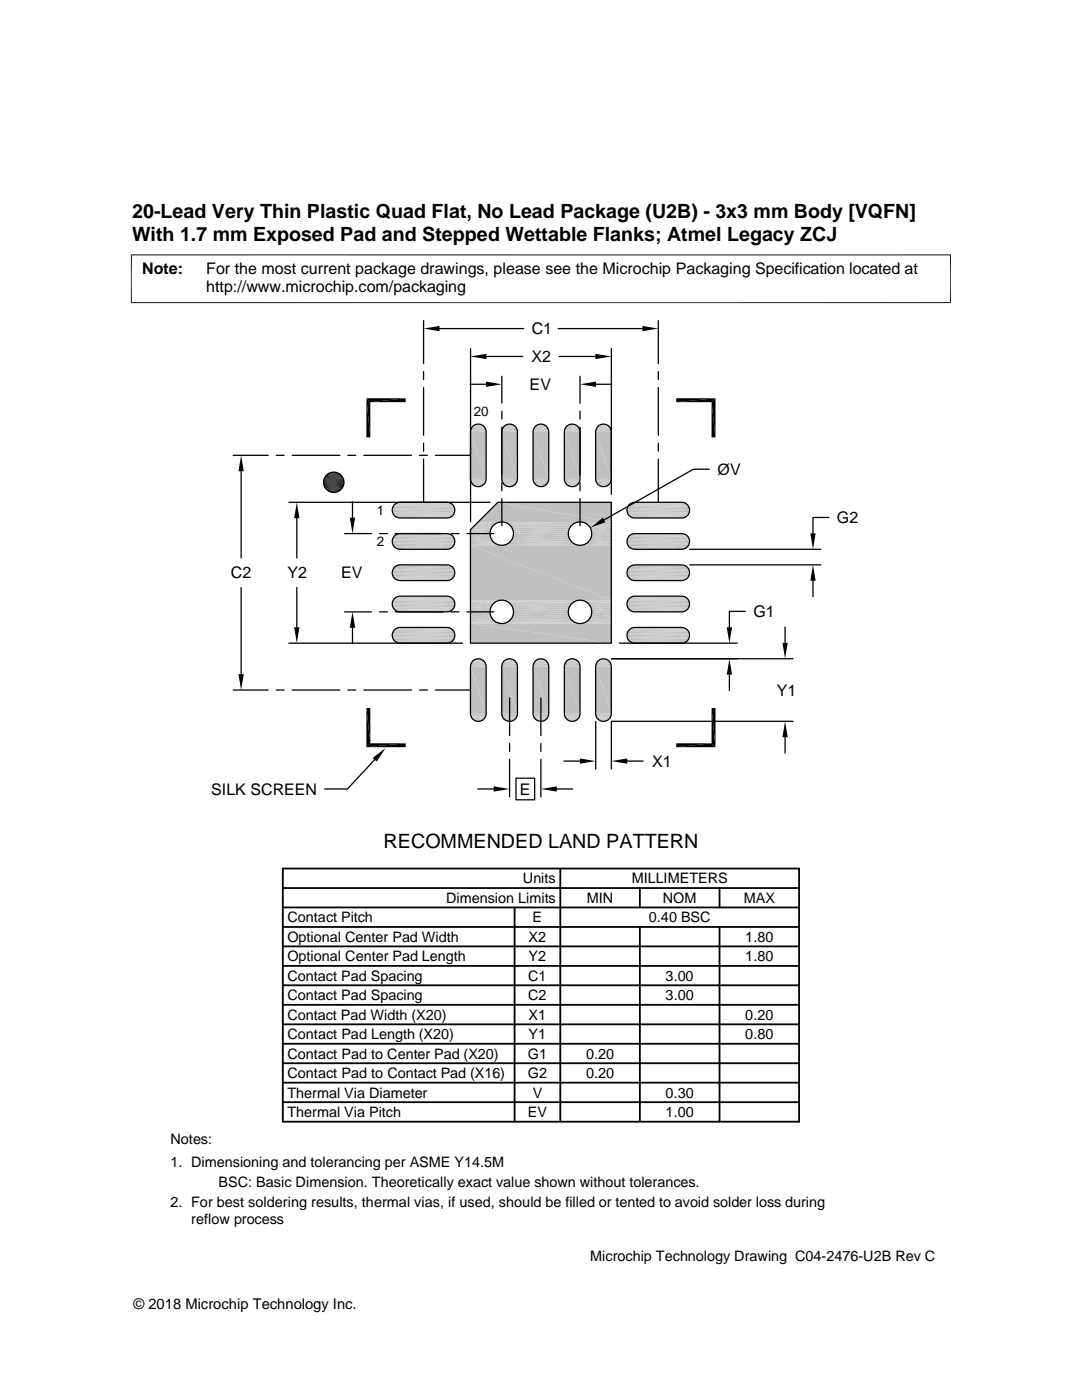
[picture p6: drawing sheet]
<svg xmlns="http://www.w3.org/2000/svg" width="216mm" height="279mm" viewBox="0 0 216 279" stroke-linecap="round" stroke-linejoin="round" font-family="sans-serif">
<g fill="#c0c0c0">
<path d="M95.4 84.6h.1z"/>
<path d="M95.1 84.7h.6z"/>
<path d="M95.4 84.6l.3 .1z"/>
<path d="M120 84.7h.8z"/>
<path d="M120.3 84.6l.5 .1z"/>
<path d="M113.7 84.7h.9z"/>
<path d="M114 84.6l.6 .1z"/>
<path d="M107.5 84.7h.9z"/>
<path d="M107.8 84.6l.6 .1z"/>
<path d="M101.3 84.7h.8z"/>
<path d="M101.5 84.6l.6 .1z"/>
<path d="M94.8 84.8h1.2z"/>
<path d="M95.1 84.7l.9 .1z"/>
<path d="M119.7 84.8l.3-.1 1.1 .1z"/>
<path d="M120 84.7l1.1 .1z"/>
<path d="M113.5 84.8l.2-.1 1.2 .1z"/>
<path d="M113.7 84.7l1.2 .1z"/>
<path d="M107.2 84.8l.3-.1 1.1 .1z"/>
<path d="M107.5 84.7l1.1 .1z"/>
<path d="M101 84.8l.3-.1 1.1 .1z"/>
<path d="M101.3 84.7l1.1 .1z"/>
<path d="M94.6 84.9l.2-.1 1.5 .1z"/>
<path d="M94.8 84.8h1.2l.3 .1z"/>
<path d="M119.5 84.9l.2-.1 1.7 .1z"/>
<path d="M119.7 84.8h1.4l.3 .1z"/>
<path d="M113.2 84.9l.3-.1 1.6 .1z"/>
<path d="M113.5 84.8h1.4l.2 .1z"/>
<path d="M107 84.9l.2-.1 1.7 .1z"/>
<path d="M107.2 84.8h1.4l.3 .1z"/>
<path d="M100.7 84.9l.3-.1 1.6 .1z"/>
<path d="M101 84.8h1.4l.2 .1z"/>
</g>
<path d="M94.3 85h2.2" fill="none" stroke="#c0c0c0" stroke-width=".2"/>
<path d="M94.6 84.9h1.7l.2 .2z" fill="#c0c0c0"/>
<path d="M100.4 85.3h2.6M100.5 85h2.3M106.6 85.3h2.7M106.8 85h2.3M112.8 85.3h2.7M113 85h2.3M119.1 85.3h2.7M119.3 85h2.3" fill="none" stroke="#c0c0c0" stroke-width=".21"/>
<path d="M94.1 85.2h2.6" fill="none" stroke="#c0c0c0" stroke-width=".23"/>
<g fill="none" stroke="#c0c0c0" stroke-width=".28">
<path d="M94 85.5h2.9M100.1 86.1h3.2M100.1 85.8h3.1M100.2 85.5h2.9M106.4 86.1h3.1M106.4 85.8h3.1M106.5 85.5h2.9M112.6 86.1h3.1M112.6 85.8h3.1M112.7 85.5h2.9M118.9 86.1h3.1M118.9 85.8h3.1"/>
<path d="M119 85.5h2.9"/>
</g>
<path d="M93.9 86h3.1M93.9 85.7h3.1" fill="none" stroke="#c0c0c0" stroke-width=".3"/>
<g fill="#c0c0c0">
<path d="M118.9 86.2l3.1 9.4h-3.1z"/>
<path d="M118.9 86.2h3.1v9.4z"/>
<path d="M112.6 86.2l3.1 9.4h-3.1z"/>
<path d="M112.6 86.2h3.1v9.4z"/>
<path d="M106.4 86.2l3.1 9.4h-3.1z"/>
<path d="M106.4 86.2h3.1v9.4z"/>
<path d="M100.1 86.2l3.2 9.4h-3.2z"/>
<path d="M100.1 86.2h3.2v9.4z"/>
<path d="M93.9 86.2l3.1 9.4h-3.1z"/>
<path d="M93.9 86.2h3.1v9.4z"/>
</g>
<g fill="none" stroke="#c0c0c0" stroke-width=".28">
<path d="M93.9 95.7h3.1M93.9 96h3.1M94 96.3h2.9M100.1 95.7h3.2M100.1 96h3.1M100.2 96.3h2.9M106.4 95.7h3.1M106.4 96h3.1M106.5 96.3h2.9M112.6 95.7h3.1M112.6 96h3.1M112.7 96.3h2.9"/>
<path d="M118.9 95.7h3.1M118.9 96h3.1M119 96.3h2.9"/>
</g>
<path d="M94.1 96.5h2.7M100.4 96.5h2.6M106.6 96.5h2.7M112.8 96.5h2.7M119.1 96.5h2.7" fill="none" stroke="#c0c0c0" stroke-width=".23"/>
<path d="M94.3 96.7h2.3M100.5 96.7h2.3M106.8 96.7h2.3M113 96.7h2.3M119.3 96.7h2.3" fill="none" stroke="#c0c0c0" stroke-width=".2"/>
<g fill="#c0c0c0">
<path d="M119.5 96.8l1.6 .2h-1.4z"/>
<path d="M119.5 96.8h1.9l-.3 .2z"/>
<path d="M113.2 96.8l1.7 .2h-1.4z"/>
<path d="M113.2 96.8h1.9l-.2 .2z"/>
<path d="M107 96.8l1.6 .2h-1.4z"/>
<path d="M107 96.8h1.9l-.3 .2z"/>
<path d="M100.7 96.8l1.7 .2h-1.4z"/>
<path d="M100.7 96.8h1.9l-.2 .2z"/>
<path d="M94.5 96.8l1.6 .2h-1.4z"/>
<path d="M94.5 96.8h1.9l-.3 .2z"/>
<path d="M119.7 97l1.1 .1z"/>
<path d="M119.7 97h1.4l-.3 .1z"/>
<path d="M113.5 97l1.1 .1z"/>
<path d="M113.5 97h1.4l-.3 .1z"/>
<path d="M107.2 97l1.2 .1z"/>
<path d="M107.2 97h1.4l-.2 .1z"/>
<path d="M101 97l1.1 .1z"/>
<path d="M101 97h1.4l-.3 .1z"/>
<path d="M94.7 97l1.2 .1z"/>
<path d="M94.7 97h1.4l-.2 .1z"/>
<path d="M120 97.1h.6z"/>
<path d="M120 97.1h.8z"/>
<path d="M113.7 97.1h.6z"/>
<path d="M113.7 97.1h.9z"/>
<path d="M107.5 97.1h.6z"/>
<path d="M107.5 97.1h.9z"/>
<path d="M101.3 97.1h.5z"/>
<path d="M101.3 97.1h.8z"/>
<path d="M95 97.1h.6z"/>
<path d="M95 97.1h.9z"/>
</g>
<g fill="none" stroke="#c0c0c0" stroke-width=".2">
<path d="M78.8 100.6h11.5M78.8 106.8h11.5M78.8 113.1h11.5M78.8 119.3h11.5M78.8 103h11.5M78.8 109.3h11.5M78.8 115.5h11.5M79 100.4h11M79 106.7h11M79 112.9h11M79 119.1h11M79 103.2h11"/>
<path d="M79 109.5h11M79 115.7h11M79.3 100.3h10.4M79.3 106.6h10.4M79.3 112.8h10.4M79.3 119.1h10.4M79.3 103.3h10.4M79.3 109.5h10.4M79.3 115.8h10.4M79.5 100.3h10M79.5 106.5h10M79.5 112.7h10"/>
<path d="M79.5 119h10M79.5 103.4h10M79.5 109.6h10M79.5 115.9h10M125.6 100.6h11.5M125.6 106.8h11.5M125.6 113.1h11.5M125.6 119.3h11.5M125.6 103h11.5M125.6 109.3h11.5M125.6 115.5h11.5M125.8 100.4h11.1"/>
<path d="M125.8 106.7h11.1M125.8 112.9h11.1M125.8 119.1h11.1M125.8 103.2h11.1M125.8 109.5h11.1M125.8 115.7h11.1M126.1 100.3h10.5M126.1 106.6h10.5M126.1 112.8h10.5M126.1 119.1h10.5M126.1 103.3h10.5M126.1 109.5h10.5"/>
<path d="M126.1 115.8h10.5M126.4 103.4h9.9M126.4 109.6h9.9M126.4 115.9h9.9M126.4 100.3h9.9M126.4 106.5h9.9M126.4 112.7h9.9M126.4 119h9.9M78.8 125.6h11.5M78.8 121.8h11.5M78.8 128h11.5M79 125.4h11"/>
<path d="M79 121.9h11M79 128.2h11M79.3 125.3h10.4M79.3 122h10.4M79.3 128.3h10.4M79.5 125.2h10M79.5 122.1h10M79.5 128.3h10M125.6 125.6h11.5M125.6 121.8h11.5M125.6 128h11.5M125.8 125.4h11.1"/>
<path d="M125.8 121.9h11.1M125.8 128.2h11.1M126.1 125.3h10.5M126.1 122h10.5M126.1 128.3h10.5M126.4 122.1h9.9M126.4 128.3h9.9M126.4 125.2h9.9"/>
</g>
<g fill="none" stroke="#c0c0c0" stroke-width=".21">
<path d="M78.6 102.8h11.8M78.6 109.1h11.8M78.6 100.8h11.8M78.6 107h11.8M78.6 119.5h11.8M125.4 102.8h11.9M125.4 109.1h11.9M125.4 100.8h11.9M125.4 107h11.9M125.4 119.5h11.9M78.6 121.6h11.8M78.6 127.8h11.8"/>
<path d="M78.6 125.8h11.8M125.4 121.6h11.9M125.4 127.8h11.9M125.4 125.8h11.9"/>
</g>
<path d="M78.4 101h12.2M78.4 107.2h12.2M125.3 101h12.1M125.3 107.2h12.1M78.4 121.4h12.2M78.4 127.6h12.2M125.3 121.4h12.1M125.3 127.6h12.1" fill="none" stroke="#c0c0c0" stroke-width=".25"/>
<g fill="none" stroke="#c0c0c0" stroke-width=".28">
<path d="M78.3 101.5h12.4M78.3 107.8h12.4M78.3 114h12.4M78.3 102.1h12.4M78.3 108.3h12.4M78.3 114.6h12.4M78.3 102.4h12.4M78.3 108.6h12.4M78.3 114.9h12.4M78.3 101.3h12.4M78.3 107.5h12.4M78.3 113.7h12.4"/>
<path d="M78.3 120h12.4M125.1 101.5h12.5M125.1 107.8h12.5M125.1 114h12.5M125.1 102.1h12.5M125.1 108.3h12.5M125.1 114.6h12.5M125.2 101.3h12.3M125.2 107.5h12.3M125.2 113.7h12.3M125.2 120h12.3M125.2 102.4h12.3"/>
<path d="M125.2 108.6h12.3M125.2 114.9h12.3M78.3 120.3h12.4M78.3 126.5h12.4M78.3 120.8h12.4M78.3 127.1h12.4M78.3 121.1h12.4M78.3 127.3h12.4M78.3 126.2h12.4M125.1 120.3h12.5M125.1 126.5h12.5M125.1 120.8h12.5"/>
<path d="M125.1 127.1h12.5M125.2 126.2h12.3M125.2 121.1h12.3M125.2 127.3h12.3"/>
</g>
<path d="M78.3 101.8h12.4M78.3 108.1h12.4M78.3 114.3h12.4M125.1 101.8h12.5M125.1 108.1h12.5M125.1 114.3h12.5M78.3 120.5h12.4M78.3 126.8h12.4M125.1 120.5h12.5M125.1 126.8h12.5" fill="none" stroke="#c0c0c0" stroke-width=".3"/>
<g fill="none" stroke="#c0c0c0" stroke-width=".23">
<path d="M78.4 113.5h12.2M78.4 119.7h12.2M78.4 102.6h12.2M78.4 108.9h12.2M78.4 115.1h12.2M78.6 115.3h11.8M78.6 113.3h11.8M125.3 102.6h12.1M125.3 108.9h12.1M125.3 115.1h12.1M125.3 113.5h12.1M125.3 119.7h12.1"/>
<path d="M125.4 115.3h11.9M125.4 113.3h11.9M78.4 126h12.2M125.3 126h12.1"/>
</g>
<g fill="#c0c0c0">
<path d="M120 131.5h.8z"/>
<path d="M120.3 131.5h.5z"/>
<path d="M113.7 131.5h.9z"/>
<path d="M114 131.5h.6z"/>
<path d="M107.5 131.5h.9z"/>
<path d="M107.8 131.5h.6z"/>
<path d="M101.3 131.5h.8z"/>
<path d="M101.5 131.5h.6z"/>
<path d="M95 131.5h.9z"/>
<path d="M95.3 131.5h.6z"/>
<path d="M119.7 131.6l.3-.1 1.1 .1z"/>
<path d="M120 131.5l1.1 .1z"/>
<path d="M113.5 131.6l.2-.1 1.2 .1z"/>
<path d="M113.7 131.5l1.2 .1z"/>
<path d="M107.2 131.6l.3-.1 1.1 .1z"/>
<path d="M107.5 131.5l1.1 .1z"/>
<path d="M101 131.6l.3-.1 1.1 .1z"/>
<path d="M101.3 131.5l1.1 .1z"/>
<path d="M94.7 131.6l.3-.1 1.1 .1z"/>
<path d="M95 131.5l1.1 .1z"/>
<path d="M119.5 131.8l.2-.2 1.7 .2z"/>
<path d="M119.7 131.6h1.4l.3 .2z"/>
<path d="M113.2 131.8l.3-.2 1.6 .2z"/>
<path d="M113.5 131.6h1.4l.2 .2z"/>
<path d="M107 131.8l.2-.2 1.7 .2z"/>
<path d="M107.2 131.6h1.4l.3 .2z"/>
<path d="M100.7 131.8l.3-.2 1.6 .2z"/>
<path d="M101 131.6h1.4l.2 .2z"/>
<path d="M94.5 131.8l.2-.2 1.7 .2z"/>
<path d="M94.7 131.6h1.4l.3 .2z"/>
</g>
<path d="M94.3 131.9h2.3M100.5 131.9h2.3M106.8 131.9h2.3M113 131.9h2.3M119.3 131.9h2.3" fill="none" stroke="#c0c0c0" stroke-width=".2"/>
<path d="M94.1 132.1h2.7M100.4 132.1h2.6M106.6 132.1h2.7M112.8 132.1h2.7M119.1 132.1h2.7" fill="none" stroke="#c0c0c0" stroke-width=".23"/>
<g fill="none" stroke="#c0c0c0" stroke-width=".28">
<path d="M93.9 132.9h3.1M93.9 132.6h3.1M94 132.3h2.9M100.1 132.9h3.2M100.1 132.6h3.1M100.2 132.3h2.9M106.4 132.9h3.1M106.4 132.6h3.1M106.5 132.3h2.9M112.6 132.9h3.1M112.6 132.6h3.1M112.7 132.3h2.9"/>
<path d="M118.9 132.9h3.1M118.9 132.6h3.1M119 132.3h2.9"/>
</g>
<g fill="#c0c0c0">
<path d="M118.9 133l3.1 9.4h-3.1z"/>
<path d="M118.9 133h3.1v9.4z"/>
<path d="M112.6 133l3.1 9.4h-3.1z"/>
<path d="M112.6 133h3.1v9.4z"/>
<path d="M106.4 133l3.1 9.4h-3.1z"/>
<path d="M106.4 133h3.1v9.4z"/>
<path d="M100.1 133l3.2 9.4h-3.2z"/>
<path d="M100.1 133h3.2v9.4z"/>
<path d="M93.9 133l3.1 9.4h-3.1z"/>
<path d="M93.9 133h3.1v9.4z"/>
</g>
<g fill="none" stroke="#c0c0c0" stroke-width=".28">
<path d="M93.9 142.5h3.1M93.9 142.8h3.1M94 143.1h2.9M100.1 142.5h3.2M100.1 142.8h3.1M100.2 143.1h2.9M106.4 142.5h3.1M106.4 142.8h3.1M106.5 143.1h2.9M112.6 142.5h3.1M112.6 142.8h3.1M112.7 143.1h2.9"/>
<path d="M118.9 142.5h3.1M118.9 142.8h3.1M119 143.1h2.9"/>
</g>
<path d="M94.1 143.3h2.7M94.3 143.6h2.3M100.4 143.3h2.6M100.5 143.6h2.3M106.6 143.3h2.7M106.8 143.6h2.3M112.8 143.3h2.7M113 143.6h2.3M119.1 143.3h2.7M119.3 143.6h2.3" fill="none" stroke="#c0c0c0" stroke-width=".21"/>
<g fill="#c0c0c0">
<path d="M119.5 143.7l1.6 .1h-1.4z"/>
<path d="M119.5 143.7h1.9l-.3 .1z"/>
<path d="M113.2 143.7l1.7 .1h-1.4z"/>
<path d="M113.2 143.7h1.9l-.2 .1z"/>
<path d="M107 143.7l1.6 .1h-1.4z"/>
<path d="M107 143.7h1.9l-.3 .1z"/>
<path d="M100.7 143.7l1.7 .1h-1.4z"/>
<path d="M100.7 143.7h1.9l-.2 .1z"/>
<path d="M94.5 143.7l1.6 .1h-1.4z"/>
<path d="M94.5 143.7h1.9l-.3 .1z"/>
<path d="M119.7 143.8l1.1 .1z"/>
<path d="M119.7 143.8h1.4l-.3 .1z"/>
<path d="M113.5 143.8l1.1 .1z"/>
<path d="M113.5 143.8h1.4l-.3 .1z"/>
<path d="M107.2 143.8l1.2 .1z"/>
<path d="M107.2 143.8h1.4l-.2 .1z"/>
<path d="M101 143.8l1.1 .1z"/>
<path d="M101 143.8h1.4l-.3 .1z"/>
<path d="M94.7 143.8l1.2 .1z"/>
<path d="M94.7 143.8h1.4l-.2 .1z"/>
<path d="M120 143.9l.6 .1z"/>
<path d="M120 143.9h.8z"/>
<path d="M113.7 143.9l.6 .1z"/>
<path d="M113.7 143.9h.9z"/>
<path d="M107.5 143.9l.6 .1z"/>
<path d="M107.5 143.9h.9z"/>
<path d="M101.3 143.9l.5 .1z"/>
<path d="M101.3 143.9h.8z"/>
<path d="M95 143.9l.6 .1z"/>
<path d="M95 143.9h.9z"/>
<path d="M99.3 100.2l22.7 4h-26.6z"/>
<path d="M99.3 100.2h22.7v4z"/>
</g>
<g fill="none" stroke="#c0c0c0" stroke-width=".2">
<path d="M93.9 105.7h4M93.9 108.7h5.6M93.9 108.8h6M95.2 104.3h4.3M95.4 104.2h4.5M100.3 104.2h15.2M100.3 108.8h15.2M100.8 104.3h14.3M100.8 108.7h14.3M116 104.2h6M116 108.8h6M116.4 104.3h5.6"/>
<path d="M116.4 108.7h5.6"/>
</g>
<path d="M93.9 108.5h5.2M95 104.5h4.1M101.2 108.5h13.5M101.2 104.5h13.5M116.8 108.5h5.2M116.8 104.5h5.2" fill="none" stroke="#c0c0c0" stroke-width=".23"/>
<path d="M94.7 104.8h4M101.5 104.8h12.8M117.1 104.8h4.9" fill="none" stroke="#c0c0c0" stroke-width=".3"/>
<path d="M94.3 105.1h4.1M101.9 105.1h12.1M117.5 105.1h4.5" fill="none" stroke="#c0c0c0" stroke-width=".34"/>
<path d="M93.9 107.5h4.2M93.9 105.5h4.2M102.1 107.5h11.6M102.1 105.5h11.6M117.7 107.5h4.3M117.7 105.5h4.3" fill="none" stroke="#c0c0c0" stroke-width=".38"/>
<path d="M93.9 106.3h3.9M102.3 105.9h11.3M102.4 106.3h11M117.9 105.9h4.1M118 106.3h4" fill="none" stroke="#c0c0c0" stroke-width=".42"/>
<path d="M93.9 105.9h4M93.9 107.9h4.5M101.9 107.9h12.1M117.5 107.9h4.5" fill="none" stroke="#c0c0c0" stroke-width=".36"/>
<path d="M93.9 106.7h3.9M102.4 106.7h11M118 106.7h4" fill="none" stroke="#c0c0c0" stroke-width=".44"/>
<path d="M93.9 107.1h4M102.3 107.1h11.3M117.9 107.1h4.1" fill="none" stroke="#c0c0c0" stroke-width=".4"/>
<path d="M93.9 108.2h4.8M101.5 108.2h12.8M117.1 108.2h4.9" fill="none" stroke="#c0c0c0" stroke-width=".28"/>
<g fill="#c0c0c0">
<path d="M93.9 108.8l28.1 11h-28.1z"/>
<path d="M93.9 108.8h28.1v11z"/>
</g>
<path d="M93.9 119.8h6M93.9 119.9h5.6M100.3 119.8h15.2M100.8 119.9h14.3M116 119.8h6M116.4 119.9h5.6M93.9 124.3h5.6M93.9 124.4h6M100.3 124.4h15.2M100.8 124.3h14.3M116 124.4h6M116.4 124.3h5.6" fill="none" stroke="#c0c0c0" stroke-width=".2"/>
<path d="M93.9 120.1h5.2M93.9 124.1h5.2M101.2 124.1h13.5M101.2 120.1h13.5M116.8 124.1h5.2M116.8 120.1h5.2" fill="none" stroke="#c0c0c0" stroke-width=".23"/>
<path d="M93.9 120.4h4.8M101.5 120.4h12.8M117.1 120.4h4.9" fill="none" stroke="#c0c0c0" stroke-width=".28"/>
<path d="M93.9 120.7h4.5M101.9 120.7h12.1M117.5 120.7h4.5" fill="none" stroke="#c0c0c0" stroke-width=".36"/>
<path d="M93.9 121.1h4.2M93.9 123.1h4.2M102.1 123.1h11.6M102.1 121.1h11.6M117.7 123.1h4.3M117.7 121.1h4.3" fill="none" stroke="#c0c0c0" stroke-width=".38"/>
<path d="M93.9 121.5h4M102.3 121.5h11.3M117.9 121.5h4.1" fill="none" stroke="#c0c0c0" stroke-width=".4"/>
<path d="M93.9 121.9h3.9M102.4 121.9h11M118 121.9h4" fill="none" stroke="#c0c0c0" stroke-width=".44"/>
<path d="M93.9 122.3h3.9M93.9 122.7h4M102.3 122.7h11.3M102.4 122.3h11M117.9 122.7h4.1M118 122.3h4" fill="none" stroke="#c0c0c0" stroke-width=".42"/>
<path d="M93.9 123.5h4.5M101.9 123.5h12.1M117.5 123.5h4.5" fill="none" stroke="#c0c0c0" stroke-width=".34"/>
<path d="M93.9 123.8h4.8M101.5 123.8h12.8M117.1 123.8h4.9" fill="none" stroke="#c0c0c0" stroke-width=".3"/>
<g fill="#c0c0c0">
<path d="M93.9 124.4l28.1 4h-28.1z"/>
<path d="M93.9 124.4h28.1v4z"/>
</g>
<g fill="none" stroke="#000" stroke-width=".25">
<path d="M84.5 64v8.6M84.5 74.2v1.6M84.5 77.3v9.6M87.7 65.6h16.8M93.8 76.7h3.2M93.9 69.6v34.5M97.1 71.1h7.2M100.1 75.1v5.4M111.4 65.6h16.8M111.6 71.1h7.2M115.7 75.1v5.4M118.9 76.7h3.2"/>
<path d="M122 69.6v29.1M131.4 64v8.6M131.4 74.2v1.6M131.4 77.3v9.6M46.5 90.9h7M48.1 94v17.3M55.1 90.9h1.6M58.3 90.9h9.5M69.4 90.9h1.6M72.6 90.9h9.5M83.7 90.9h1.6M84.5 88.5v1.5"/>
<path d="M84.5 91.6v8.6M86.9 90.9h7M94.4 85a1.57 1.57 0 0 1 1.7-.2 1.57 1.57 0 0 1 .9 1.4v9.4a1.57 1.57 0 0 1-1.6 1.5 1.57 1.57 0 0 1-1.5-1.5v-9.4l.1-.7zM100.1 82.1v1.6M100.1 85.2v9.6M100.1 96.4v1.5M100.1 99.5v5.4M100.6 85.1a1.57 1.57 0 0 1 1.7-.3 1.57 1.57 0 0 1 1 1.4v9.4a1.57 1.57 0 0 1-1.6 1.5 1.57 1.57 0 0 1-1.6-1.5v-9.4l.2-.7zM106.9 85a1.57 1.57 0 0 1 1.7-.2 1.57 1.57 0 0 1 .9 1.4v9.4a1.57 1.57 0 0 1-1.6 1.5 1.57 1.57 0 0 1-1.5-1.5v-9.4l.1-.7zM113.1 85a1.57 1.57 0 0 1 1.7-.2 1.57 1.57 0 0 1 .9 1.4v9.4a1.57 1.57 0 0 1-1.5 1.5 1.57 1.57 0 0 1-1.6-1.5v-9.4l.2-.7zM115.7 82.1v1.6M115.7 85.2v9.6"/>
<path d="M115.7 96.4v1.5M115.7 99.5v5.4M119.4 85a1.57 1.57 0 0 1 1.6-.2 1.57 1.57 0 0 1 1 1.4v9.4a1.57 1.57 0 0 1-1.6 1.5 1.57 1.57 0 0 1-1.5-1.5v-9.4l.1-.7zM131.4 88.5v1.5M131.4 91.6v8.6M141.5 93.6h-3.1l-17.9 10.2M48.1 117.3v17.2M57.6 100.2h40.2M59.2 103.4v8M59.2 117.2v8M68.7 106.5h5.4M70.3 100.1v3.2"/>
<path d="M75.7 106.5h1.6M78.8 119.4l1-.4h9.4a1.57 1.57 0 0 1 1.6 1.5 1.57 1.57 0 0 1-1.6 1.6h-9.4a1.56 1.56 0 0 1-1.4-1 1.56 1.56 0 0 1 .4-1.7zM78.8 100.6l1-.4h9.4a1.57 1.57 0 0 1 1.6 1.6 1.57 1.57 0 0 1-1.6 1.6h-9.4a1.57 1.57 0 0 1-1.4-1.1 1.57 1.57 0 0 1 .4-1.7zM78.8 113.1l1-.4h9.4a1.57 1.57 0 0 1 1.6 1.6 1.57 1.57 0 0 1-1.6 1.6h-9.4a1.56 1.56 0 0 1-1.4-1.1 1.56 1.56 0 0 1 .4-1.7zM78.8 106.9l1-.4h9.4a1.57 1.57 0 0 1 1.6 1.6 1.57 1.57 0 0 1-1.6 1.5h-9.4a1.57 1.57 0 0 1-1.4-1 1.57 1.57 0 0 1 .4-1.7zM78.9 106.5h9.5M90 106.5h1.6M93.2 106.5h5.4M99.3 100.2h22.7v28.2h-28.1v-22.7zM125.4 119.6l.4-.4 .9-.2h9.3a1.57 1.57 0 0 1 1.6 1.5 1.57 1.57 0 0 1-1.6 1.6h-9.3a1.56 1.56 0 0 1-1.4-.9 1.56 1.56 0 0 1 .1-1.6zM125.4 113.4l.4-.4 .9-.3h9.3a1.57 1.57 0 0 1 1.6 1.6 1.57 1.57 0 0 1-1.6 1.6h-9.3a1.57 1.57 0 0 1-1.4-.9 1.57 1.57 0 0 1 .1-1.6zM125.4 100.9l.4-.4 .9-.3h9.3a1.57 1.57 0 0 1 1.6 1.6 1.57 1.57 0 0 1-1.6 1.6h-9.3a1.57 1.57 0 0 1-1.4-.9 1.57 1.57 0 0 1 .1-1.6z"/>
<path d="M125.4 107.1l.4-.3 .9-.3h9.3a1.57 1.57 0 0 1 1.6 1.6 1.57 1.57 0 0 1-1.6 1.5h-9.3a1.57 1.57 0 0 1-1.4-.8 1.57 1.57 0 0 1 .1-1.7zM137.6 112.7h26.2M137.6 109.6h26.2M162.2 115.9v3.2M165.4 103.3h-3.2v3.1M46.5 137.7h7M55.1 137.7h1.6M57.6 128.4h34.7M58.3 137.7h9.5M68.7 122.1h5.4M69.4 137.7h1.6M70.3 125.3v3.2"/>
<path d="M72.6 137.7h9.5M75.7 122.1h1.6M78.8 125.6l1-.4h9.4a1.57 1.57 0 0 1 1.6 1.6 1.57 1.57 0 0 1-1.6 1.6h-9.4a1.56 1.56 0 0 1-1.4-1.1 1.56 1.56 0 0 1 .4-1.7zM78.9 122.1h9.5M83.7 137.7h1.6M86.9 137.7h7M90 122.1h1.6M93.2 122.1h5.4M94.5 131.8a1.57 1.57 0 0 1 1.6-.2 1.57 1.57 0 0 1 .9 1.4v9.4a1.57 1.57 0 0 1-1.6 1.6 1.57 1.57 0 0 1-1.5-1.6v-9.4l.2-.8zM100.7 131.8a1.57 1.57 0 0 1 1.7-.2 1.57 1.57 0 0 1 .9 1.4v9.4a1.57 1.57 0 0 1-1.6 1.6 1.57 1.57 0 0 1-1.6-1.6v-9.4l.3-.8zM101.7 139.3v7.5M107 131.8a1.57 1.57 0 0 1 1.6-.2 1.57 1.57 0 0 1 .9 1.4v9.4a1.57 1.57 0 0 1-1.6 1.6 1.57 1.57 0 0 1-1.5-1.6v-9.4l.2-.8z"/>
<path d="M107.9 139.3v7.5M113.2 131.8a1.57 1.57 0 0 1 1.7-.2 1.57 1.57 0 0 1 .8 1.4v9.4a1.57 1.57 0 0 1-1.5 1.6 1.57 1.57 0 0 1-1.6-1.6v-9.4l.3-.8zM119.5 131.8a1.57 1.57 0 0 1 1.6-.2 1.57 1.57 0 0 1 .9 1.4v9.4a1.57 1.57 0 0 1-1.6 1.6 1.57 1.57 0 0 1-1.5-1.6v-9.4l.2-.8zM122 131.5h36.2M123.6 128.4h23.5M125.4 125.9l.4-.4 .9-.3h9.3a1.57 1.57 0 0 1 1.6 1.6 1.57 1.57 0 0 1-1.6 1.6h-9.3a1.56 1.56 0 0 1-1.4-.9 1.56 1.56 0 0 1 .1-1.6zM145.5 134.6v3.2M148.7 122h-3.2v3.2M156.7 125.1v3.2M74.8 151.6l-5.5 5.9h-4.5M95.3 157.5h3.2M101.7 148.4v1.6"/>
<path d="M101.7 151.6v7.4M103 155.3h3.7v4.3h-3.7zM107.9 148.4v1.6M107.9 151.6v7.4M111.1 157.5h3.2M112.5 151.9h3.2M118.9 144v9.5M122 144v9.5M122 144h36.2M125.2 151.9h3.1M156.7 147.1v3.2"/>
<circle cx="66.6" cy="96.3" r="2.03"/>
<circle cx="100.1" cy="106.5" r="2.35"/>
<circle cx="115.7" cy="106.5" r="2.34"/>
<circle cx="100.1" cy="122.1" r="2.35"/>
<circle cx="115.7" cy="122.1" r="2.34"/>
</g>
<g fill="none" stroke="#000" stroke-width=".36">
<path d="M56.4 177.2h103M56.4 173.3h103v50.6h-103zM111.8 173.3v50.6M127.7 177.2v3.9M143.6 177.2v3.9M56.4 181.1h103M56.4 188.9h103M56.4 185h103M56.4 192.8h103M56.4 196.6h103M102.7 181.1v42.8M127.7 185v38.9"/>
<path d="M143.6 185v38.9M56.4 200.5h103M56.4 204.4h103M56.4 212.2h103M56.4 208.3h103M56.4 220h103M56.4 216.1h103"/>
</g>
<g fill="#000">
<path d="M73.1 79.5h7.8l-7 .8zM84.5 65.6l3.2-.6v1.1zM97 76.2l3.1 .5-3.1 .5zM93.9 71.1l3.2-.5v1.1zM118.8 70.6l3.2 .5-3.2 .6zM115.7 76.7l3.2-.5v1zM128.2 65l3.2 .6-3.2 .5zM134.9 79.5h7.9l-7.9 .8zM142 80.3l.8-.8v7.8zM48.1 90.9l.5 3.1h-1zM65.6 98l1.8 .1zM65.8 94.4l1.8 .1z"/>
<path d="M65.8 98.1l1.4 .1zM65.8 98.1h1.6zM65.8 94.4h1.6zM65.9 94.3l1.5 .1zM65.9 98.2h1.2zM65.9 98.2h1.3zM65.9 94.3h1.3zM66.2 94.3h1zM66.2 98.2l.6 .1zM66.2 98.2h.9zM66.2 94.3h.9zM66.3 94.2l.8 .1z"/>
<path d="M66.3 98.3h.5zM66.3 94.2h.5zM73.1 79.5l.8 7.8h-.8zM73.1 79.5l.8 .8v7zM73.9 80.3l7-.8v.8zM134.9 80.3l7.9-.8-.8 .8zM142 80.3l.8 7h-.8zM59.2 100.2l.6 3.2h-1.1zM69.8 103.3h1.1l-.6 3.2zM117.8 105.3l2.5-2 .5 .9zM162.2 112.7l.6 3.2h-1.1zM161.7 106.4h1.1l-.6 3.2z"/>
<path d="M47.6 134.5h1l-.5 3.2zM58.7 125.2h1.1l-.6 3.2zM70.3 122.1l.6 3.2h-1.1zM145.5 131.5l.6 3.1h-1.1zM145 125.2h1.1l-.6 3.2zM156.1 128.3h1.1l-.5 3.2zM73.1 141.3l.8 7-.8 .8zM73.1 141.3h.8v7zM74.4 151.3l2.5-2-1.7 2.7zM73.1 149.1l7.8-.8v.8zM73.1 149.1l.8-.8h7zM98.5 156.9l3.2 .6-3.2 .5z"/>
<path d="M107.9 157.5l3.2-.6v1.1zM115.7 151.4l3.2 .5-3.2 .5zM122 151.9l3.2-.5v1zM142 141.3l.8 7.8-.8-.8zM134.9 148.3h7.1l-7.1 .8zM142 141.3h.8v7.8zM134.9 149.1l7.1-.8 .8 .8zM156.7 144l.5 3.1h-1.1z"/>
</g>
<g fill="none" stroke="#000" stroke-width=".2">
<path d="M26.1 50.9h163.7M26.2 50.8v9.7M189.7 50.8v9.7M26.1 60.4h163.7M64.6 96h4M64.6 96.1h4M64.6 96.3h4M64.6 96.5h4M64.6 96.7h4M64.6 95.8h4M64.6 95.6h3.9M64.6 96.9h3.9"/>
<path d="M64.7 97.1h3.8M64.7 95.4h3.8M64.8 97.3h3.6M64.8 95.2h3.6M64.9 95.1h3.4M64.9 97.4h3.4M65 94.9h3.2M65 97.6h3.2M65.2 97.7h2.9M65.2 94.8h2.9M65.3 97.8h2.6M65.3 94.7h2.6"/>
<path d="M65.4 94.5h2.4M65.4 97.9h2.4M65.6 94.4h2M65.6 98.1h2"/>
</g>
<g font-size="3.9">
<text x="26.4" y="43.5">20-Lead Very Thin Plastic Quad Flat, No Lead Package (U2B) - 3x3 mm Body [VQFN]</text>
<text x="26.4" y="48">With 1.7 mm Exposed Pad and Stepped Wettable Flanks; Atmel Legacy ZCJ</text>
<text x="76.5" y="169.2">RECOMMENDED LAND PATTERN</text>
</g>
<g font-size="3.2">
<text x="28.4" y="54.6">Note:</text>
<text x="41.1" y="54.6">For the most current package drawings, please see the Microchip Packaging Specification located at</text>
<text x="41.1" y="58.3">http://www.microchip.com/packaging</text>
<text x="106.1" y="66.7">C1</text>
<text x="105.7" y="77.8">EV</text>
<text x="106.1" y="72.3">X2</text>
<text x="143.2" y="94.7">ØV</text>
<text x="167" y="104.4">G2</text>
<text x="46.1" y="115.4">C2</text>
<text x="57.3" y="115.4">Y2</text>
<text x="68.1" y="115.4">EV</text>
<text x="150.3" y="123.1">G1</text>
<text x="155" y="138.9">Y1</text>
<text x="130.1" y="153">X1</text>
<text x="42.1" y="158.6">SILK SCREEN</text>
<text x="103.7" y="158.6">E</text>
</g>
<g font-size="2.9">
<text x="104.3" y="176.3">Units</text>
<text x="126" y="176.3">MILLIMETERS</text>
<text x="57.3" y="184.1">Contact Pitch</text>
<text x="89" y="180.2">Dimension Limits</text>
<text x="106.3" y="184.1">E</text>
<text x="117.1" y="180.2">MIN</text>
<text x="129.5" y="184.1">0.40 BSC</text>
<text x="132.3" y="180.2">NOM</text>
<text x="148.4" y="180.2">MAX</text>
<text x="57.3" y="188">Optional Center Pad Width</text>
<text x="57.3" y="191.9">Optional Center Pad Length</text>
<text x="105.5" y="191.9">Y2</text>
<text x="105.5" y="188">X2</text>
<text x="148.7" y="191.9">1.80</text>
<text x="148.7" y="188">1.80</text>
<text x="57.3" y="195.7">Contact Pad Spacing</text>
<text x="105.4" y="195.7">C1</text>
<text x="132.8" y="195.7">3.00</text>
<text x="57.3" y="203.5">Contact Pad Width (X20)</text>
<text x="57.3" y="199.6">Contact Pad Spacing</text>
<text x="105.4" y="199.6">C2</text>
<text x="105.5" y="203.5">X1</text>
<text x="132.8" y="199.6">3.00</text>
<text x="148.7" y="203.5">0.20</text>
<text x="57.3" y="207.4">Contact Pad Length (X20)</text>
<text x="105.5" y="207.4">Y1</text>
<text x="148.7" y="207.4">0.80</text>
<text x="57.3" y="215.2">Contact Pad to Contact Pad (X16)</text>
<text x="57.3" y="211.3">Contact Pad to Center Pad (X20)</text>
<text x="105.3" y="211.3">G1</text>
<text x="105.3" y="215.2">G2</text>
<text x="116.9" y="211.3">0.20</text>
<text x="117" y="215.2">0.20</text>
<text x="57.3" y="219.1">Thermal Via Diameter</text>
<text x="106.3" y="219.1">V</text>
<text x="132.8" y="219.1">0.30</text>
<text x="57.3" y="222.9">Thermal Via Pitch</text>
<text x="105.3" y="222.9">EV</text>
<text x="132.8" y="222.9">1.00</text>
<text x="34" y="228.3">Notes:</text>
<text x="34" y="232.9">1. Dimensioning and tolerancing per ASME Y14.5M</text>
<text x="43.6" y="236.9">BSC: Basic Dimension. Theoretically exact value shown without tolerances.</text>
<text x="34" y="241">2. For best soldering results, thermal vias, if used, should be filled or tented to avoid solder loss during</text>
<text x="38.1" y="244.3">reflow process</text>
<text x="117.8" y="251.7">Microchip Technology Drawing C04-2476-U2B Rev C</text>
<text x="26.6" y="261.3">© 2018 Microchip Technology Inc.</text>
</g>
<g font-size="2.7">
<text x="94.5" y="83">20</text>
<text x="75.2" y="102.8">1</text>
<text x="75.2" y="109">2</text>
</g>
</svg>
